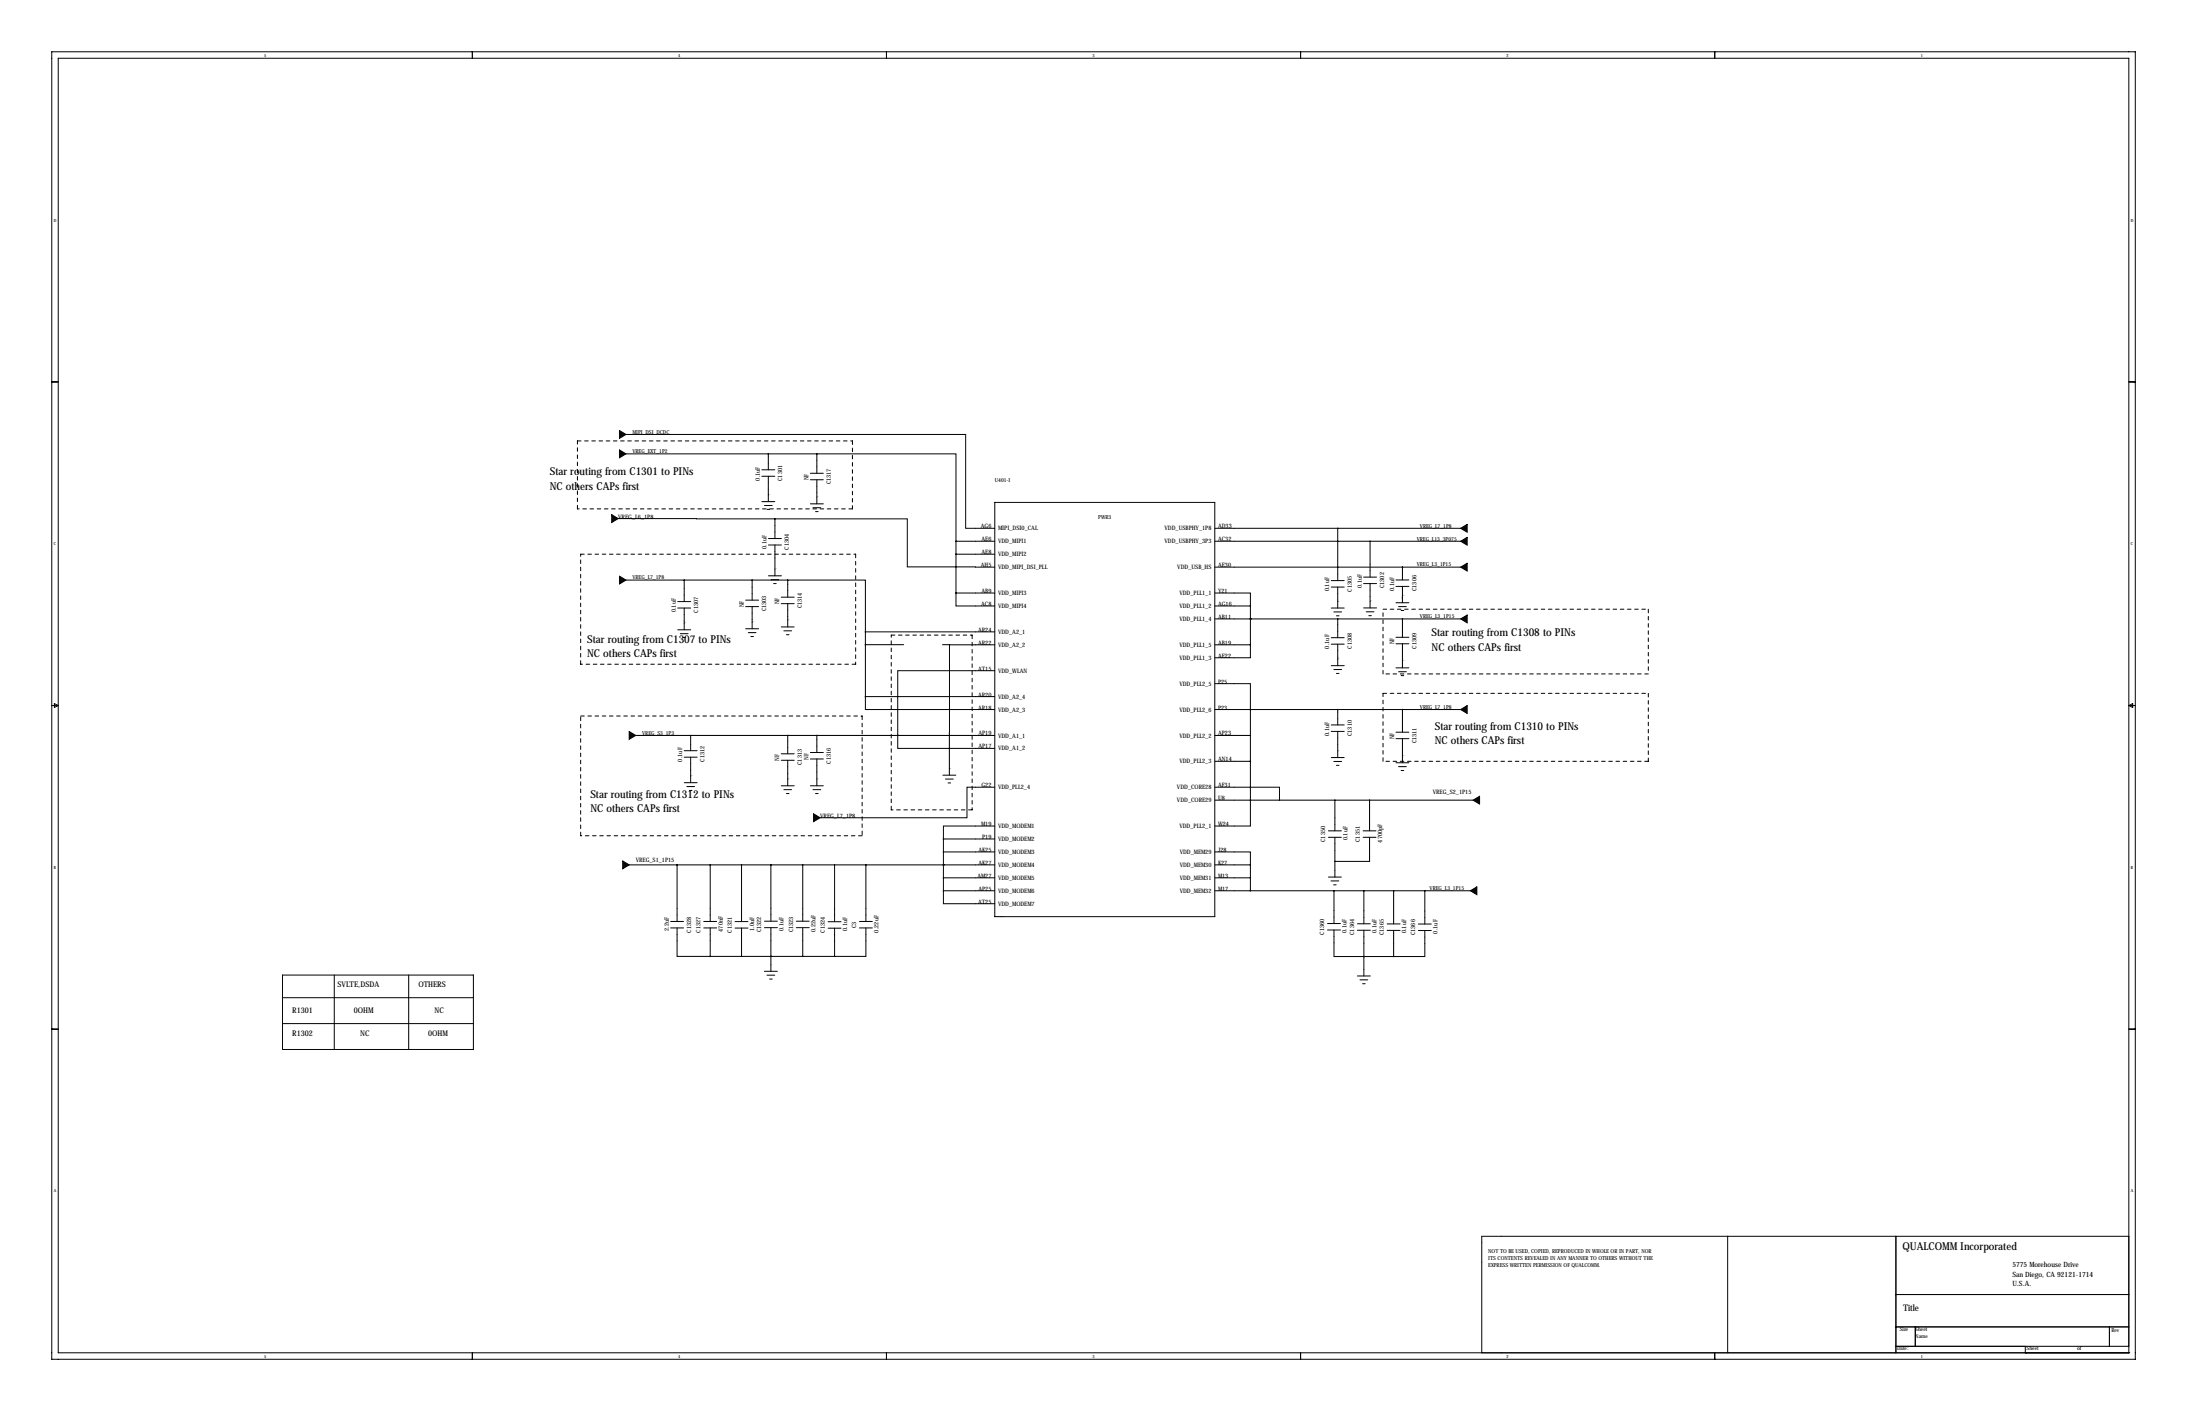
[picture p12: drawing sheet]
<svg xmlns="http://www.w3.org/2000/svg" width="864mm" height="559mm" viewBox="0 0 864 559" stroke-linecap="round" stroke-linejoin="round" font-family="sans-serif">
<g fill="none" stroke="#000" stroke-width=".39">
<path d="M20.3 20.3h817.9v513.1h-817.9zM22.9 22.9h812.8v508h-812.8zM185.4 20.3v2.6M348 20.3v2.6M510.5 20.3v2.6M673.1 20.3v2.6M20.3 149.9h2.6M835.7 149.9h2.5M245.7 170.5h133.4v36.8h11.4M245.7 178.1h74.9M301.6 178.1v6.3M320.6 178.1h54.7v34.3"/>
<path d="M320.6 178.1v7.6M299.1 184.4h5M299.1 186.9h5M299.1 196.8h5M300.1 198.4h3M301.1 199.9h1M301.6 186.9v10M318.1 185.7h5.1M318.1 188.3h5.1M318.1 197.7h5.1M319.1 199.2h3.1M320.6 188.3v9.4"/>
<path d="M390.5 197.2h86.4v162.5h-86.4zM242.7 203.5l61.5 .1M301.7 211.3h5M301.7 213.9h5M304.2 213.9v12.1M304.2 203.6h52v18.9l34.3 .1M304.2 203.6v7.7M320.1 200.8h1.1M375.3 212.4h15.2M375.3 212.4v20.3M390.5 217.5h-15.2M476.9 207.3h96.5"/>
<path d="M476.9 212.4h96.5M525.1 207.3v20.5M537.8 212.4v14.1M245.7 227.6h63.5M266 236.1h5.1M266 238.6h5.1M268.6 227.6v8.5M268.6 238.6v8.5M292.7 235.5h5.1M292.7 238h5.1M295.2 238v8.7M295.2 227.6v7.9"/>
<path d="M301.7 226h5M302.7 227.5h3M303.7 229h1M306.7 234.3h5.1M306.7 236.9h5.1M309.2 227.6h30.5v20.4M309.2 227.6v6.7M309.2 236.9v9.1M375.3 232.7v5.1h15.2M390.5 232.7h-15.2M476.9 232.7h13.9v5.1M476.9 222.6h96.5"/>
<path d="M476.9 237.8h13.9M490.8 237.8v15.2M522.6 238.6h5.1M522.6 227.8h5.1M522.6 230.4h5.1M525.1 230.4v8.2M535.3 238.6h5.1M535.3 226.5h5.1M535.3 229h5.1M537.8 229v9.6M548 236.5h5.1M548 227.6h5.1"/>
<path d="M548 230.1h5.1M549 238h3M550 239.6h1M550.5 222.5v5.1M550.5 230.1v6.4M266 247.1h5.1M267.1 248.7h3M268.1 250.2h1M292.7 246.7h5.1M293.7 248.3h3.1M294.7 249.8h1.1M306.7 246h5.1"/>
<path d="M307.7 247.5h3M308.7 249.1h1M339.7 248v25.4M354.7 253h-15M370 253h2.7M372.7 253v51.2M390.5 248h-50.8M390.5 253h-17.8M476.9 253h13.9M476.9 242.9h96.5M490.8 242.9h.1M490.8 253v5.1h-13.9"/>
<path d="M522.6 250.2h5.1M522.6 252.8h5.1M523.6 240.1h3M524.6 241.7h1M525.1 242.9v7.3M525.1 252.8v8.4M536.3 240.1h3M537.3 241.6h1M548 250.1h5.1M548 252.6h5.1M550.5 242.9v7.2M550.5 252.6v9.5"/>
<path d="M20.3 276.9h2.6M21.3 276.1l1.6 .8-1.6 .7zM339.7 273.4v5h50.8M390.5 263.2h-38.1v25.4M390.5 273.4h-50.8M476.9 268.3h13.9v10.1M476.9 278.4h96.5M490.8 278.4h.1M490.8 278.4v20.4M522.6 261.2h5.1M523.6 262.7h3M524.6 264.3h1"/>
<path d="M525.1 278.4v6.1M548 262.1h5.1M549 263.6h3M550 265.1h1M550.5 278.4v8.9M835.7 276.9h2.5M835.7 276.9l1.5-.8v1.5zM249.5 288.6h141M268.6 294.6h5.1M268.6 297.1h5.1M271.1 288.6v6M271.1 297.1v10"/>
<path d="M306.7 295.8h5.1M306.7 298.3h5.1M309.2 288.6v7.2M309.2 298.3v10.1M318.1 295.3h5.1M318.1 297.8h5.1M320.6 288.6v6.7M320.6 297.8v10.6M352.4 288.6h.1M352.4 288.6v5.1h38.1M476.9 288.6h13.9M476.9 298.8h13.9"/>
<path d="M490.8 298.8v25.4h-13.9M522.6 297.3h5.1M522.6 284.5h5.1M522.6 287h5.1M523.6 298.8h3M525.1 287v10.3M548 299.3h5.1M548 287.3h5.1M548 289.9h5.1M550.5 289.9v9.4M268.6 307.1h5.1M269.6 308.7h3"/>
<path d="M270.6 310.2h1M306.7 308.4h5.1M307.7 309.9h3M308.7 311.4h1M318.1 308.4h5.1M319.1 309.9h3.1M320.1 311.4h1.1M370.1 304.2h5.1M371.1 305.7h3.1M372.2 307.2h1M390.5 308.9h-10.9v12h-57.7M476.9 308.9h25.4v5.1"/>
<path d="M476.9 314h101.4M524 314v12M524.6 300.3h1M537.6 314v12M549 300.8h3M550 302.4h1M247 339.4h143.5M265.8 339.4v22.2M278.8 339.4v22.2M291.1 339.4v22.2M302.6 339.4v22.1M315.1 339.4v22.1"/>
<path d="M327.6 339.4v22.3M339.9 339.4v22.2M370.3 339.4h.1M370.3 329.2v20.4M390.5 324.2h-20.2v5M390.5 329.2h-20.2M390.5 334.3h-20.2M476.9 334.3h13.9v5.1M476.9 339.4h13.9M490.8 339.4v10.2M521.5 328.6h5M521.5 326h5"/>
<path d="M524 328.6v15.6M535.1 328.6h5.1M535.1 326h5.1M537.6 328.6v9.4h-13.6M370.3 349.6v5h20.2M390.5 344.5h-20.2M390.5 349.6h-20.2M476.9 344.5h13.9M476.9 349.6h100.3M521.5 344.2h5M522.5 345.7h3M523.5 347.2h1"/>
<path d="M523.6 349.6v12.8M535.4 349.6v12.9M547.1 349.6v13M559.3 349.6v13M263.2 364.1h5.1M263.2 361.6h5.1M265.8 364.1v11.2h13M276.3 364.1h5M276.3 361.6h5M278.8 364.1v11.2M278.8 375.3h48.8M288.5 361.6h5.1"/>
<path d="M288.5 364.2h5.1M291.1 364.2v11.1M300.1 364h5.1M300.1 361.5h5.1M302.6 375.3h.1M302.6 364v17.2M312.6 364h5.1M312.6 361.5h5.1M315.1 364v11.3M325.1 364.2h5M325.1 361.7h5M327.6 364.2v11.1"/>
<path d="M337.4 364.1h5M337.4 361.6h5M339.9 364.1v11.2h-12.3M521.1 364.9h5.1M521.1 362.4h5.1M523.6 364.9v10.5h11.8M532.8 365h5.1M532.8 362.5h5.1M535.4 365v10.4M535.4 375.4h.1M535.4 375.4v7.6M535.4 375.4h11.7"/>
<path d="M544.5 365.1h5.1M544.5 362.6h5.1M547.1 365.1v10.3M556.8 365.2h5M556.8 362.6h5M559.3 365.2v10.2h-12.2M110.9 382.6h74.9v29.2h-74.9zM110.9 391.5h74.9M131.2 382.6v29.2M160.4 382.6v29.2M300.1 381.2h5.1M301.1 382.7h3"/>
<path d="M302.1 384.2h1M532.8 383h5.1M533.9 384.5h3M534.9 386h1M20.3 403.9h2.6M110.9 401.7h74.9M835.7 403.9h2.5M678.2 485.1v45.8M744.2 485.1v45.8M835.7 485.1h-254v45.8M744.2 508h91.5M185.4 530.9v2.5"/>
<path d="M348 530.9v2.5M510.5 530.9v2.5M673.1 530.9v2.5M744.2 520.7h91.5M744.2 528.3h91.5M751.8 520.7v7.6M795 530.9h.1M795 528.3v2.6M828 520.7v7.6M835.7 530.9h.1"/>
</g>
<g fill="none" stroke="#000" stroke-width=".39" stroke-dasharray="1.4 1.4">
<path d="M226.7 173h107.9M334.6 173v26.7M226.7 199.7v-26.7M334.6 199.7h-107.9M227.9 217.5h108M335.9 217.5v43.2M542.9 239.1h104.1M647 239.1v25.4M349.9 249.2h31.7M381.6 249.2v68.6M227.9 260.7v-43.2M335.9 260.7h-108"/>
<path d="M542.9 264.5v-25.4M542.9 272.1h104.1M647 264.5h-104.1M647 272.1v26.7M227.9 281h110.5M338.4 281v47M542.9 298.8v-26.7M647 298.8h-104.1M349.9 317.8v-68.6M381.6 317.8h-31.7M227.9 328v-47M338.4 328h-110.5"/>
</g>
<g fill="#000" stroke="#000" stroke-width=".39">
<path d="M243.2 169l2.5 1.5-2.5 1.5zM243.2 176.6l2.5 1.5-2.5 1.5zM240.1 202l2.6 1.5-2.6 1.5zM573.4 207.3l2.5-1.5v3zM573.4 212.4l2.5-1.5v3zM243.2 226.1l2.5 1.5-2.5 1.6zM573.4 222.6l2.5-1.6v3.1zM573.4 242.9l2.5-1.5v3zM573.4 278.4l2.5-1.5v3.1zM247 287.1l2.5 1.5-2.5 1.5zM319.4 319.4l2.5 1.5-2.5 1.5zM578.3 314l2.5-1.5v3z"/>
<path d="M244.4 337.9l2.6 1.5-2.6 1.5zM577.2 349.6l2.5-1.6v3.1z"/>
</g>
<path d="M320.6 288.6a.05 .05 0 0 0 .1 0 .05 .05 0 0 0-.1 0zM295.2 227.6a.05 .05 0 0 0 .1 0 .05 .05 0 0 0-.1 0zM375.2 212.4a.05 .05 0 0 0 .1 0 .05 .05 0 0 0-.1 0zM320.6 178.1a.05 .05 0 0 0 .1 0 .05 .05 0 0 0-.1 0zM375.2 217.5a.05 .05 0 0 0 .1 0 .05 .05 0 0 0-.1 0zM375.2 232.7a.05 .05 0 0 0 .1 0 .05 .05 0 0 0-.1 0zM502.2 314a.05 .05 0 0 0 .1 0 .05 .05 0 0 0-.1 0zM523.6 349.6a.05 .05 0 0 0 .1 0 .05 .05 0 0 0-.1 0zM547 349.6a.05 .05 0 0 0 .1 0 .05 .05 0 0 0-.1 0zM547 375.4a.05 .05 0 0 0 .1 0 .05 .05 0 0 0-.1 0zM370.3 329.2a.05 .05 0 0 0 .1 0 .05 .05 0 0 0-.1 0zM370.3 334.3a.05 .05 0 0 0 .1 0 .05 .05 0 0 0-.1 0zM370.3 339.4a.05 .05 0 0 0 .1 0 .05 .05 0 0 0-.1 0zM370.3 344.5a.05 .05 0 0 0 .1 0 .05 .05 0 0 0-.1 0zM370.3 349.6a.05 .05 0 0 0 .1 0 .05 .05 0 0 0-.1 0zM370.3 339.4a.05 .05 0 0 0 .1 0 .05 .05 0 0 0-.1 0z" fill="#000" stroke="#000" stroke-width=".51"/>
<g font-size="4.3">
<text x="215.8" y="186.5">Star routing from C1301 to PINs</text>
<text x="215.8" y="192.1">NC others CAPs first</text>
<text x="561.9" y="249.7">Star routing from C1308 to PINs</text>
<text x="230.5" y="257.9">NC others CAPs first</text>
<text x="230.5" y="252.2">Star routing from C1307 to PINs</text>
<text x="561.9" y="255.3">NC others CAPs first</text>
<text x="563.2" y="286.5">Star routing from C1310 to PINs</text>
<text x="563.2" y="292.1">NC others CAPs first</text>
<text x="231.7" y="313.2">Star routing from C1312 to PINs</text>
<text x="231.7" y="318.8">NC others CAPs first</text>
<text x="746.8" y="490.7">QUALCOMM Incorporated</text>
</g>
<text font-size="3.6" x="747" y="514.6">Title</text>
<g font-size="3.1">
<text x="132.5" y="387.3">SVLTE,DSDA</text>
<text x="164.2" y="387.3">OTHERS</text>
<text x="114.7" y="397.5">R1301</text>
<text x="138.8" y="397.5">0OHM</text>
<text x="170.6" y="397.5">NC</text>
<text x="114.7" y="406.4">R1302</text>
<text x="141.4" y="406.4">NC</text>
<text x="168" y="406.4">0OHM</text>
</g>
<g font-size="2.8">
<text x="789.9" y="497.3">5775 Morehouse Drive</text>
<text x="789.9" y="501.1">San Diego, CA 92121-1714</text>
<text x="789.9" y="504.8">U.S.A.</text>
</g>
<g font-size="2.4">
<text x="298.3" y="188.6" transform="rotate(-90 298.3 188.6)">0.1uF</text>
<text x="307.1" y="188.7" transform="rotate(-90 307.1 188.7)">C1301</text>
<text x="317.3" y="188.5" transform="rotate(-90 317.3 188.5)">NF</text>
<text x="326.1" y="190.1" transform="rotate(-90 326.1 190.1)">C1317</text>
<text x="242.7" y="203.5">VREG_L6_1P8</text>
<text x="385" y="207.3">AG6</text>
<text x="391.8" y="208.1">MIPI_DSI0_CAL</text>
<text x="457.1" y="208.1">VDD_USBPHY_1P8</text>
<text x="478.1" y="207.3">AD33</text>
<text x="300.9" y="215.6" transform="rotate(-90 300.9 215.6)">0.1uF</text>
<text x="309.7" y="215.7" transform="rotate(-90 309.7 215.7)">C1304</text>
<text x="385.3" y="212.4">AE6</text>
<text x="391.8" y="213.2">VDD_MIPI1</text>
<text x="457.1" y="213.2">VDD_USBPHY_3P3</text>
<text x="478.1" y="212.4">AC32</text>
<text x="385.3" y="217.5">AE8</text>
<text x="391.8" y="218.3">VDD_MIPI2</text>
<text x="385" y="222.6">AH5</text>
<text x="391.8" y="223.4">VDD_MIPI_DSI_PLL</text>
<text x="462.1" y="223.4">VDD_USB_HS</text>
<text x="478.1" y="222.6">AE30</text>
<text x="385.3" y="232.7">AB9</text>
<text x="391.8" y="233.5">VDD_MIPI3</text>
<text x="463" y="233.5">VDD_PLL1_1</text>
<text x="478.1" y="232.7">Y21</text>
<text x="521.8" y="232.1" transform="rotate(-90 521.8 232.1)">0.1uF</text>
<text x="530.6" y="232.2" transform="rotate(-90 530.6 232.2)">C1305</text>
<text x="534.5" y="230.7" transform="rotate(-90 534.5 230.7)">0.1uF</text>
<text x="543.3" y="230.9" transform="rotate(-90 543.3 230.9)">C1302</text>
<text x="547.2" y="231.8" transform="rotate(-90 547.2 231.8)">0.1uF</text>
<text x="556" y="232" transform="rotate(-90 556 232)">C1306</text>
<text x="291.9" y="238.3" transform="rotate(-90 291.9 238.3)">NF</text>
<text x="300.7" y="239.9" transform="rotate(-90 300.7 239.9)">C1303</text>
<text x="305.9" y="237.2" transform="rotate(-90 305.9 237.2)">NF</text>
<text x="314.7" y="238.7" transform="rotate(-90 314.7 238.7)">C1314</text>
<text x="385.2" y="237.8">AC8</text>
<text x="391.8" y="238.6">VDD_MIPI4</text>
<text x="463" y="238.6">VDD_PLL1_2</text>
<text x="478.1" y="237.8">AG16</text>
<text x="265.3" y="240.3" transform="rotate(-90 265.3 240.3)">0.1uF</text>
<text x="274.1" y="240.5" transform="rotate(-90 274.1 240.5)">C1307</text>
<text x="463" y="243.7">VDD_PLL1_4</text>
<text x="478.1" y="242.9">AB11</text>
<text x="383.9" y="248">AR24</text>
<text x="391.8" y="248.8">VDD_A2_1</text>
<text x="383.9" y="253">AR22</text>
<text x="391.8" y="253.9">VDD_A2_2</text>
<text x="463" y="253.9">VDD_PLL1_5</text>
<text x="478.1" y="253">AB19</text>
<text x="521.8" y="254.5" transform="rotate(-90 521.8 254.5)">0.1uF</text>
<text x="530.6" y="254.6" transform="rotate(-90 530.6 254.6)">C1308</text>
<text x="547.2" y="252.9" transform="rotate(-90 547.2 252.9)">NF</text>
<text x="556" y="254.5" transform="rotate(-90 556 254.5)">C1309</text>
<text x="383.9" y="263.2">AT15</text>
<text x="463" y="258.9">VDD_PLL1_3</text>
<text x="478.1" y="258.1">AE22</text>
<text x="391.8" y="264">VDD_WLAN</text>
<text x="463" y="269.1">VDD_PLL2_5</text>
<text x="478.1" y="268.3">P25</text>
<text x="383.9" y="273.4">AR20</text>
<text x="391.8" y="274.2">VDD_A2_4</text>
<text x="383.9" y="278.4">AR18</text>
<text x="391.8" y="279.3">VDD_A2_3</text>
<text x="463" y="279.3">VDD_PLL2_6</text>
<text x="478.1" y="278.4">P23</text>
<text x="384.1" y="293.7">AP17</text>
<text x="384.1" y="288.6">AP19</text>
<text x="391.8" y="289.4">VDD_A1_1</text>
<text x="463" y="289.4">VDD_PLL2_2</text>
<text x="478.1" y="288.6">AP23</text>
<text x="521.8" y="288.7" transform="rotate(-90 521.8 288.7)">0.1uF</text>
<text x="530.6" y="288.9" transform="rotate(-90 530.6 288.9)">C1310</text>
<text x="547.2" y="290.1" transform="rotate(-90 547.2 290.1)">NF</text>
<text x="556" y="291.7" transform="rotate(-90 556 291.7)">C1311</text>
<text x="267.8" y="298.8" transform="rotate(-90 267.8 298.8)">0.1uF</text>
<text x="276.6" y="299" transform="rotate(-90 276.6 299)">C1312</text>
<text x="305.9" y="298.6" transform="rotate(-90 305.9 298.6)">NF</text>
<text x="317.3" y="298.1" transform="rotate(-90 317.3 298.1)">NF</text>
<text x="326.1" y="299.7" transform="rotate(-90 326.1 299.7)">C1316</text>
<text x="391.8" y="294.5">VDD_A1_2</text>
<text x="463" y="299.6">VDD_PLL2_3</text>
<text x="478.1" y="298.8">AN14</text>
<text x="314.7" y="300.2" transform="rotate(-90 314.7 300.2)">C1313</text>
<text x="385.3" y="308.9">G22</text>
<text x="391.8" y="309.7">VDD_PLL2_4</text>
<text x="462" y="309.7">VDD_CORE28</text>
<text x="478.1" y="308.9">AF31</text>
<text x="562.4" y="311.7">VREG_S2_1P15</text>
<text x="462" y="314.8">VDD_CORE29</text>
<text x="478.1" y="314">U8</text>
<text x="321.9" y="320.9">VREG_L7_1P8</text>
<text x="385.2" y="324.2">M19</text>
<text x="385.6" y="329.2">P19</text>
<text x="391.8" y="325">VDD_MODEM1</text>
<text x="463" y="325">VDD_PLL2_1</text>
<text x="478.1" y="324.2">W24</text>
<text x="529" y="329.8" transform="rotate(-90 529 329.8)">0.1uF</text>
<text x="384.1" y="334.3">AK25</text>
<text x="391.8" y="330.1">VDD_MODEM2</text>
<text x="391.8" y="335.1">VDD_MODEM3</text>
<text x="463.1" y="335.1">VDD_MEM29</text>
<text x="478.1" y="334.3">J28</text>
<text x="520.2" y="330.4" transform="rotate(-90 520.2 330.4)">C1350</text>
<text x="533.8" y="330.4" transform="rotate(-90 533.8 330.4)">C1351</text>
<text x="542.6" y="330.7" transform="rotate(-90 542.6 330.7)">4700pF</text>
<text x="249.5" y="338.4">VREG_S1_1P15</text>
<text x="384.1" y="339.4">AK27</text>
<text x="391.8" y="340.2">VDD_MODEM4</text>
<text x="463.1" y="340.2">VDD_MEM30</text>
<text x="478.1" y="339.4">K27</text>
<text x="383.7" y="344.5">AM27</text>
<text x="391.8" y="345.3">VDD_MODEM5</text>
<text x="463.1" y="345.3">VDD_MEM31</text>
<text x="478.1" y="344.5">M13</text>
<text x="384.1" y="349.6">AP25</text>
<text x="391.8" y="350.4">VDD_MODEM6</text>
<text x="463.1" y="350.4">VDD_MEM32</text>
<text x="478.1" y="349.6">M17</text>
<text x="383.9" y="354.6">AT25</text>
<text x="391.8" y="355.5">VDD_MODEM7</text>
<text x="262.5" y="365.3" transform="rotate(-90 262.5 365.3)">2.2uF</text>
<text x="271.3" y="366" transform="rotate(-90 271.3 366)">C1328</text>
<text x="275" y="366" transform="rotate(-90 275 366)">C1327</text>
<text x="283.8" y="365.6" transform="rotate(-90 283.8 365.6)">470nF</text>
<text x="296" y="365.4" transform="rotate(-90 296 365.4)">1.0uF</text>
<text x="298.8" y="365.9" transform="rotate(-90 298.8 365.9)">C1322</text>
<text x="307.6" y="365.2" transform="rotate(-90 307.6 365.2)">0.1uF</text>
<text x="311.3" y="365.9" transform="rotate(-90 311.3 365.9)">C1323</text>
<text x="320.1" y="365.8" transform="rotate(-90 320.1 365.8)">0.22uF</text>
<text x="332.6" y="365.4" transform="rotate(-90 332.6 365.4)">0.1uF</text>
<text x="336.1" y="364.2" transform="rotate(-90 336.1 364.2)">C3</text>
<text x="344.9" y="365.9" transform="rotate(-90 344.9 365.9)">0.22uF</text>
<text x="287.3" y="366" transform="rotate(-90 287.3 366)">C1321</text>
<text x="323.8" y="366.1" transform="rotate(-90 323.8 366.1)">C1324</text>
<text x="519.8" y="366.8" transform="rotate(-90 519.8 366.8)">C1360</text>
<text x="528.6" y="366.1" transform="rotate(-90 528.6 366.1)">0.1uF</text>
<text x="531.6" y="366.9" transform="rotate(-90 531.6 366.9)">C1364</text>
<text x="540.3" y="366.2" transform="rotate(-90 540.3 366.2)">0.1uF</text>
<text x="543.3" y="367" transform="rotate(-90 543.3 367)">C1365</text>
<text x="552" y="366.3" transform="rotate(-90 552 366.3)">0.1uF</text>
<text x="555.5" y="367" transform="rotate(-90 555.5 367)">C1366</text>
<text x="564.3" y="366.3" transform="rotate(-90 564.3 366.3)">0.1uF</text>
</g>
<g font-size="2.1">
<text x="248.3" y="170.2">MIPI_DSI_DCDC</text>
<text x="248.3" y="177.9">VREG_EXT_1P2</text>
<text x="390.5" y="189.3">U401-I</text>
<text x="431.1" y="203.7">PWR3</text>
<text x="557.4" y="207.1">VREG_L7_1P8</text>
<text x="556.1" y="212.1">VREG_L13_3P075</text>
<text x="248.3" y="227.4">VREG_L7_1P8</text>
<text x="556.1" y="222.3">VREG_L3_1P15</text>
<text x="557.4" y="242.6">VREG_L3_1P15</text>
<text x="557.4" y="278.2">VREG_L7_1P8</text>
<text x="252.1" y="288.3">VREG_S3_1P3</text>
<text x="561.2" y="349.3">VREG_L3_1P15</text>
<text x="584.2" y="491.7">NOT TO BE USED, COPIED, REPRODUCED IN WHOLE OR IN PART, NOR</text>
<text x="584.2" y="497.3">EXPRESS WRITTEN PERMISSION OF QUALCOMM.</text>
<text x="584.2" y="494.5">ITS CONTENTS REVEALED IN ANY MANNER TO OTHERS WITHOUT THE</text>
<text x="745.7" y="522.4">Size</text>
<text x="751.8" y="525">Name</text>
<text x="751.8" y="522.2">Sheet</text>
<text x="828.8" y="522.7">Rev</text>
<text x="744.7" y="529.8">Date:</text>
<text x="795.5" y="529.8">Sheet</text>
<text x="815.3" y="529.8">of</text>
</g>
<g font-size="1.7">
<text x="103.7" y="22.2">5</text>
<text x="266.3" y="22.2">4</text>
<text x="428.8" y="22.2">3</text>
<text x="591.4" y="22.2">2</text>
<text x="754" y="22.2">1</text>
<text x="21.1" y="86.9">D</text>
<text x="836.4" y="86.9">D</text>
<text x="21.1" y="213.9">C</text>
<text x="836.5" y="213.9">C</text>
<text x="21.2" y="340.9">B</text>
<text x="836.5" y="340.9">B</text>
<text x="21.1" y="467.9">A</text>
<text x="836.4" y="467.9">A</text>
<text x="103.7" y="532.7">5</text>
<text x="266.3" y="532.7">4</text>
<text x="428.8" y="532.7">3</text>
<text x="591.4" y="532.7">2</text>
<text x="754" y="532.7">1</text>
</g>
<g font-size=".4">
<text x="301.6" y="194.3">GND</text>
<text x="320.6" y="195.2">GND</text>
<text x="304.2" y="223.4">GND</text>
<text x="550.5" y="234">GND</text>
<text x="525.1" y="236.1">GND</text>
<text x="537.8" y="236">GND</text>
<text x="268.6" y="244.6">GND</text>
<text x="295.2" y="244.2">GND</text>
<text x="309.2" y="243.5">GND</text>
<text x="525.1" y="258.7">GND</text>
<text x="550.5" y="259.5">GND</text>
<text x="525.1" y="294.7">GND</text>
<text x="550.5" y="296.8">GND</text>
<text x="271.1" y="304.6">GND</text>
<text x="309.2" y="305.8">GND</text>
<text x="320.6" y="305.8">GND</text>
<text x="372.7" y="301.7">GND</text>
<text x="390.5" y="359.7">BBIC-MSM8939(760NSP)</text>
</g>
</svg>
